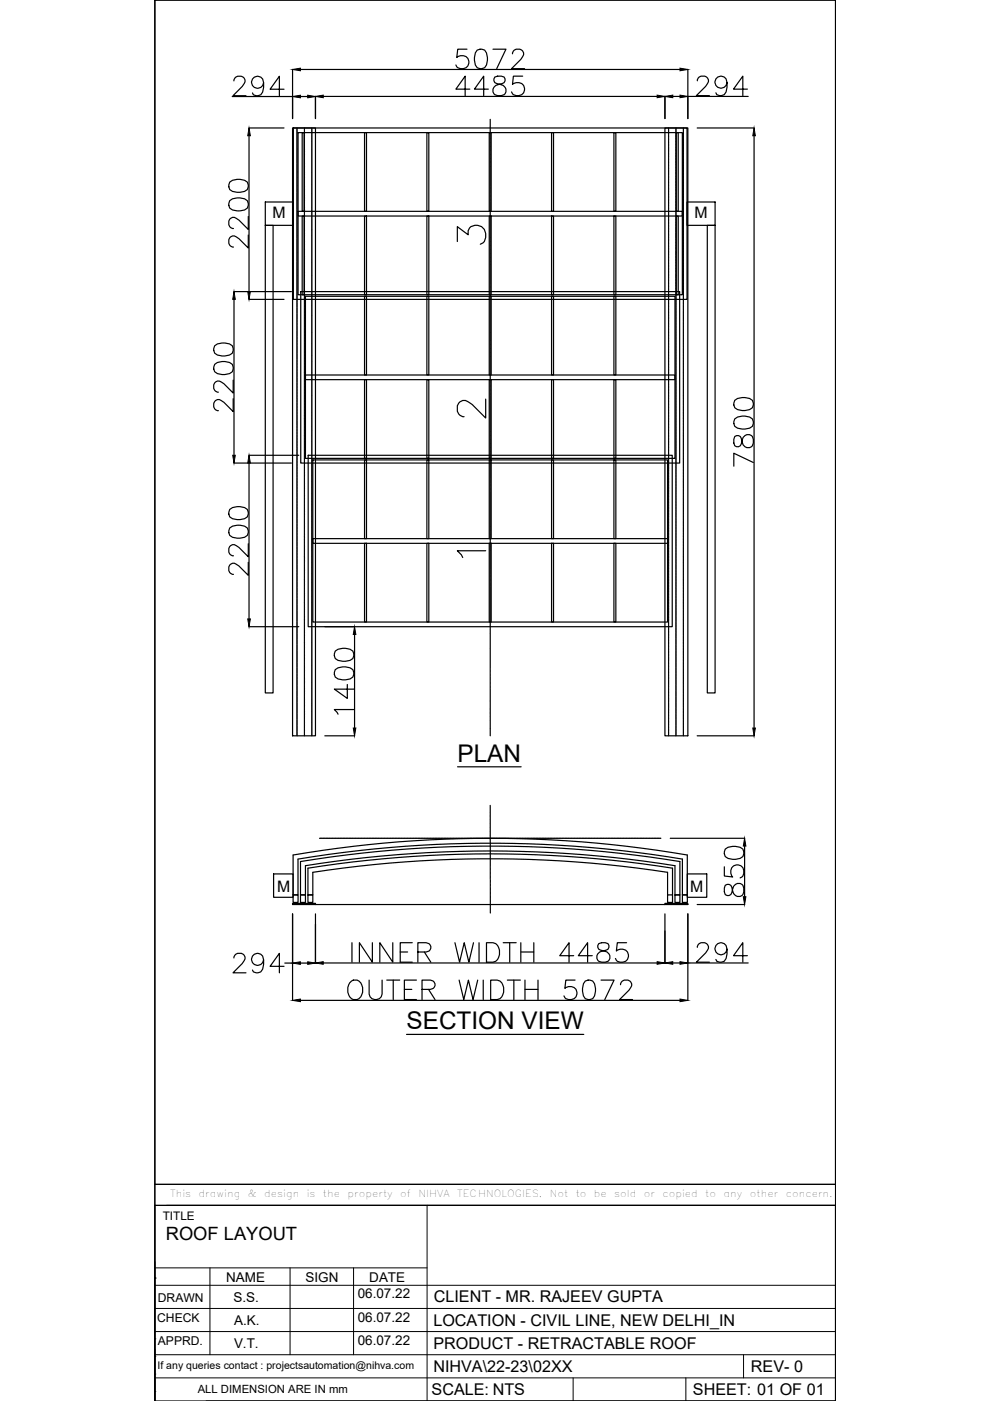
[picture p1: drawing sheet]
<svg xmlns="http://www.w3.org/2000/svg" width="210mm" height="297mm" viewBox="0 0 210 297" stroke-linecap="round" stroke-linejoin="round" font-family="sans-serif">
<!-- layer: 0 -->
<g fill="none" stroke="#000" stroke-width=".25">
<path d="M32.8 .1h.1M32.8 .1h144.4v251h-144.4zM32.8 .1v296.9M49.6 17.2a1.04 1.04 0 0 1 .8-1h.8a1 1 0 0 1 .6 1.5l-2.4 2.6h2.8M55.9 17.5a1.28 1.28 0 0 1-1.8 1.1 1.28 1.28 0 0 1-.5-2 1.28 1.28 0 0 1 2.1 .1 3.7 3.7 0 0 1-.4 3.4 1.21 1.21 0 0 1-1.8-.4M60.2 18.9h-2.9l1.9-2.7v4.1M62 14.7v10.4M63.7 14.7h80.5M99 10.4h-2l-.2 1.8a1.48 1.48 0 0 1 2.2-.1 1.48 1.48 0 0 1 0 2.1 1.48 1.48 0 0 1-2.2 0l-.1-.4M99.6 18.9h-2.9l1.9-2.8v4.2M101.2 10.6a1.35 1.35 0 0 1 1.9 .6 3.4 3.4 0 0 1-.3 3.2 1.34 1.34 0 0 1-2-.6 3.5 3.5 0 0 1 .4-3.2zM103.5 18.9h-2.9l2-2.8v4.2"/>
<path d="M104.5 10.4h2.8l-2 4.2M104.9 16.3a.84 .84 0 0 0 .4 1.4l.8 .2a1.19 1.19 0 0 1 1.2 1.1 1.19 1.19 0 0 1-1 1.3h-.8a1.18 1.18 0 0 1-1-1.3 1.18 1.18 0 0 1 1.2-1.1l.8-.2a.83 .83 0 0 0 .4-1.4l-.6-.2h-.8zM108.7 11.4a1.01 1.01 0 0 1 .7-1h.8a1 1 0 0 1 .6 1.6l-.4 .6-1.9 2h2.7M110.8 16.1h-2l-.1 1.8a1.46 1.46 0 0 1 2.2 0 1.46 1.46 0 0 1-.3 2.2 1.46 1.46 0 0 1-2.1-.6M145.8 14.7v10.4M147.8 17.1a1.01 1.01 0 0 1 .8-1h.8a1.01 1.01 0 0 1 .6 1.6l-.4 .6-2 2h2.8M154.1 17.5a1.28 1.28 0 0 1-1.7 1.1 1.28 1.28 0 0 1-.5-2 1.28 1.28 0 0 1 2 .1 3.7 3.7 0 0 1-.3 3.4 1.21 1.21 0 0 1-1.8-.4M158.5 18.9h-3l2-2.8v4.2M177.2 .1h.1M177.2 .1v296.9h-133.5M48.7 38.6a3.2 3.2 0 0 1 3.7 0 1.34 1.34 0 0 1-.5 2 3.5 3.5 0 0 1-3.2-.4l-.2-.6zM49.2 20.5h12.8"/>
<path d="M52.8 27.1h7.4M52.8 28.8v33M62 27.1h4.9v128.9h-4.9zM63.7 20.5h1.5M66.9 20.4v4.7M68.5 20.4h70.8M141 27.1h4.8v128.9h-4.8zM141 20.4v4.7M142.6 20.4h1.6M145.8 20.4h12.8M147.8 27.1h12.1M159.9 28.8v125.6"/>
<path d="M48.7 42.6a3.2 3.2 0 0 1 3.7 0 1.34 1.34 0 0 1-.5 1.9 3.4 3.4 0 0 1-3.2-.4l-.2-.6zM52.6 49.8v2.8l-1.9-2a1.29 1.29 0 0 0-1.8-.4l-.4 .6v.8a1.04 1.04 0 0 0 1 .8M52.6 45.9v2.7l-1.9-1.9a1.24 1.24 0 0 0-2-.2l-.2 .4v.8a1.01 1.01 0 0 0 1 .7M56.3 42.8h5.9v5h-5.9zM56.3 47.8h1.6v99.1h-1.6zM145.7 42.8h5.9v5h-5.9zM150 47.8h1.6v99.1h-1.6zM45.5 77.2a3.2 3.2 0 0 1 3.8 0 1.35 1.35 0 0 1-.6 2 3.4 3.4 0 0 1-3.2-.4l-.2-.6zM45.5 73.3a3.2 3.2 0 0 1 3.8 0 1.35 1.35 0 0 1-.6 2 3.4 3.4 0 0 1-3.2-.4l-.2-.6zM49.6 61.8h12.2M49.6 63.5v33M52.8 63.5h7.4"/>
<path d="M49.4 84.5v2.8l-1.9-2a1.28 1.28 0 0 0-1.8-.4l-.4 .6v.8a1.01 1.01 0 0 0 1 .8M49.4 80.6v2.7l-1.9-1.9a1.25 1.25 0 0 0-2-.2l-.2 .4v.8a1.03 1.03 0 0 0 1 .7M49.6 98.2h12.2M52.8 96.5h10.6M52.8 98.2v33M155.8 92.5l-.2 .6v.8l.2 .6a.83 .83 0 0 0 1.4-.4l.2-.8a1.19 1.19 0 0 1 1.1-1.2 1.19 1.19 0 0 1 1.2 1v.8a1.18 1.18 0 0 1-1.2 1.1 1.18 1.18 0 0 1-1.1-1.3l-.2-.8a.84 .84 0 0 0-1.4-.4zM155.8 88.8a3.2 3.2 0 0 1 3.7 0 1.33 1.33 0 0 1-.6 2 3.5 3.5 0 0 1-3.1-.4l-.2-.6zM155.8 84.9a3.2 3.2 0 0 1 3.7 0 1.33 1.33 0 0 1-.6 1.9 3.4 3.4 0 0 1-3.1-.3l-.2-.6zM159.7 98.1l-4.1-2v2.7M48.7 111.9a3.2 3.2 0 0 1 3.7 0 1.34 1.34 0 0 1-.5 2 3.4 3.4 0 0 1-3.2-.4l-.2-.6zM48.7 108a3.2 3.2 0 0 1 3.7 0 1.34 1.34 0 0 1-.5 2 3.5 3.5 0 0 1-3.2-.4l-.2-.6zM52.6 119.2v2.8l-1.9-2a1.24 1.24 0 0 0-2-.2l-.2 .4v.8a1.04 1.04 0 0 0 1 .8"/>
<path d="M52.6 115.3v2.7l-1.9-1.9a1.24 1.24 0 0 0-2-.2l-.2 .4v.8a1.01 1.01 0 0 0 1 .7M52.8 132.9h10.6M68.9 132.9h6.3M71.1 138a3.2 3.2 0 0 1 3.7 0 1.33 1.33 0 0 1-.6 2 3.5 3.5 0 0 1-3.1-.4l-.2-.6zM75.2 134.5v19.9M68.9 156h6.3M71.1 142a3.2 3.2 0 0 1 3.7 0 1.33 1.33 0 0 1-.6 2 3.4 3.4 0 0 1-3.1-.5l-.2-.5zM73.6 145.1v3l-2.7-2h4.1M75 150.4h-4.1l.8 1M147.8 156h12.1M97 162.6h13.5M142.1 177.7h15.8"/>
<path d="M157.9 179.4v10.7M58 185.3h4.1v4.9h-4.1zM62 191.5h4.9v.3h-4.9zM62 193.8v18.3M62.1 181.3a248 248 0 0 1 83.6 0v8.4h-1v-7.6a248 248 0 0 0-81.5 0v7.6h-1.1zM62.1 189.7h1.1v1.6h-1.1zM63.7 182.7a248.6 248.6 0 0 1 80.5 0v7h-1.1v-6.2a247.3 247.3 0 0 0-78.3 0v6.2h-1.1zM63.7 189.7h1.1v1.6h-1.1zM65.3 189.7h1v1.6h-1zM66.9 193.8v10.4M74.6 199.9v4.1M79 199.9v4.1l-2.8-4.1v4.1"/>
<path d="M83.3 199.9v4.1l-2.8-4.1v4.1M87.4 199.9h-2.5v4.1h2.5M96.5 199.9l.9 4.1 1-4.1 1 4.1 1-4.1M101.6 199.9v4.1M103.1 199.9h1.4a2.25 2.25 0 0 1 1 3.5l-.4 .4-.6 .2h-1.4zM106.7 199.9h2.7M108.1 199.9v4.1M110.4 199.9v4.1M113.2 199.9v4.1M132.9 199.9h-2l-.2 1.7a1.47 1.47 0 0 1 2.1 0 1.47 1.47 0 0 1 0 2.1 1.47 1.47 0 0 1-2.1-.1l-.2-.4M141 191.5h4.8v.3h-4.8zM141 193.8v10.4"/>
<path d="M141.5 189.7v-4.7a247.5 247.5 0 0 0-75.2 0v4.7h-1v-5.6a247.4 247.4 0 0 1 77.3 0v5.6M141.5 189.7h1.1v1.6h-1.1zM143.1 189.7h1.1v1.6h-1.1zM144.7 189.7h1v1.6h-1zM145.7 185.3h4.1v4.9h-4.1zM145.8 193.8v18.3M147.8 191.8h10.1M153.6 183.8v1.9l1.7 .2a1.46 1.46 0 0 1 0-2.2 1.46 1.46 0 0 1 2.2 .3 1.46 1.46 0 0 1-.6 2.1M153.8 187.7l-.2 .6v.8l.2 .6a.84 .84 0 0 0 1.4-.4 1.9 1.9 0 0 1 1.1-2 1.08 1.08 0 0 1 1.4 1v.8a1.18 1.18 0 0 1-1.3 1 1.18 1.18 0 0 1-1.1-1.2l-.1-.8a.85 .85 0 0 0-1.4-.4zM153.8 180a3.2 3.2 0 0 1 3.7 0 1.35 1.35 0 0 1-.6 2 3.4 3.4 0 0 1-3.1-.4l-.2-.6zM49.6 203.1a1.04 1.04 0 0 1 .8-1h.8a1 1 0 0 1 .6 1.6l-2.4 2.6h2.8M55.9 203.5a1.28 1.28 0 0 1-1.8 1.1 1.28 1.28 0 0 1-.5-2 1.28 1.28 0 0 1 2.1 .1 3.7 3.7 0 0 1-.4 3.4 1.21 1.21 0 0 1-1.8-.4"/>
<path d="M60.2 204.9h-2.9l1.9-2.8v4.2M60.4 204.2h1.6M63.7 204.2h1.5M63.7 212.1h80.5M68.5 204.2h70.8M74.1 208.4a1.41 1.41 0 0 1 1.4-.6 1.41 1.41 0 0 1 1.2 1 2.34 2.34 0 0 1-1 3.1 1.89 1.89 0 0 1-2-2.5zM78.3 207.8v3a1.39 1.39 0 0 0 1.3 1.1 1.39 1.39 0 0 0 1.4-1.1v-3M82 207.8h2.8M83.4 207.8v4.1M84.9 201.8h1.5M85.7 209.8h1.6M86.2 219.3h37.6"/>
<path d="M88.3 207.8h-2.6v4.1h2.6M88.6 201.8h1.8l.6-.2a.95 .95 0 0 0 0-1.5l-.6-.2h-1.8v4.1M89.5 209.8h1.7l.6-.2a.95 .95 0 0 0 0-1.6l-.6-.2h-1.7v4.1M90 201.8l1.3 2.2M90.9 209.8l1.3 2.1M97.3 207.8l1 4.1 1-4.1 1 4.1 1-4.1M102.5 207.8v4.1M104 207.8h1.4a2.27 2.27 0 0 1 1 3.5l-.4 .4-.6 .2h-1.4zM107.6 207.8h2.7M108.9 207.8v4.1M110.4 201.8h2.8M111.3 209.8h2.8"/>
<path d="M111.3 207.8v4.1M114.1 207.8v4.1M121.6 202.6h-2.9l1.9-2.7v4.1M121.9 207.8h-1.9l-.2 1.8a1.46 1.46 0 0 1 2.2-.1 1.46 1.46 0 0 1-.3 2.2 1.46 1.46 0 0 1-2.1-.6M124.1 208a1.34 1.34 0 0 1 2 .6 3.4 3.4 0 0 1-.4 3.1 1.35 1.35 0 0 1-2-.6 3.5 3.5 0 0 1 .4-3.1zM125.6 202.6h-3l2-2.7v4.1M126.9 200.1a.83 .83 0 0 0 .4 1.4 1.9 1.9 0 0 1 2 1.1 1.08 1.08 0 0 1-1 1.4h-.8a1.18 1.18 0 0 1-1-1.3 1.18 1.18 0 0 1 1.2-1.1l.8-.1a.84 .84 0 0 0 .4-1.4l-.6-.2h-.8zM127.4 207.8h2.8l-2 4.1M131.6 208.8a1.01 1.01 0 0 1 .8-1h.7a1.01 1.01 0 0 1 .6 1.6l-.4 .6-1.9 1.9h2.7M142.6 204.2h1.6M145.8 204.2h12.8M147.8 200.9a1.01 1.01 0 0 1 .8-1h.8a1.01 1.01 0 0 1 .6 1.6l-.4 .5-2 2h2.8"/>
<path d="M154.1 201.2a1.28 1.28 0 0 1-1.7 1.2 1.28 1.28 0 0 1-.5-2.1 1.28 1.28 0 0 1 2 .2 3.7 3.7 0 0 1-.3 3.3 1.23 1.23 0 0 1-1.8-.4M158.5 202.6h-3l2-2.7v4.1M177.2 221.6h.1M32.8 255.6h144.4v41.4h-144.4zM177.2 248.6h.1M32.8 271h.1M177.2 262.4h.1M177.2 289.4h.1"/>
</g>
<g fill="none" stroke="#000" stroke-width=".21">
<path d="M32.8 251.1h144.4v4.5h-144.4zM32.8 255.6v41.4M35.3 255.6h141.9M90.6 255.6v41.4M32.8 271h.1M32.8 277.4h144.4M32.8 272.5h144.4M32.8 268.8h57.8M44.5 268.8v18.4M61.5 268.8v18.4M75 268.8v18.4M32.8 295.1h.1"/>
<path d="M32.8 291.3h.1M32.8 287.6h.1M32.8 283.9h.1M32.8 287.2h144.4M32.8 282.3h144.4M32.8 292.1h144.4M121.5 292.1v4.9M145.4 292.1v4.9M157.6 287.2v4.9"/>
</g>
<!-- layer: border -->
<path d="M63 27.1v128.9M64.5 27.1v128.9M66.1 27.1v128.9M141.8 27.1v128.9M143.3 27.1v128.9M144.9 27.1v128.9" fill="none" stroke="#000" stroke-width=".25"/>
<!-- layer: 0 -->
<g fill="#000" stroke="#000" stroke-width=".21">
<path d="M62 14.7l1.7-.2v.5zM144.2 14.5l1.6 .2-1.6 .3zM52.8 27.1l.3 1.7h-.6zM62 20.5l1.7-.3v.5zM65.2 20.2l1.7 .3-1.7 .2zM66.9 20.4l1.6-.2v.5zM139.3 20.2l1.7 .2-1.7 .3zM141 20.4l1.6-.2v.5zM144.2 20.2l1.6 .2-1.6 .3zM159.9 27.1l.3 1.7h-.6zM49.6 61.8l.3 1.7h-.6zM52.5 61.8h.6l-.3 1.7z"/>
<path d="M49.3 96.5h.6l-.3 1.7zM52.8 96.5l.3 1.7h-.6zM52.5 131.2h.6l-.3 1.7zM75.2 132.9l.2 1.6h-.5zM74.9 154.4h.5l-.2 1.6zM159.6 154.4h.6l-.3 1.6zM157.9 177.7l.2 1.7h-.5zM157.6 190.1h.5l-.2 1.7zM62 204.2l1.7-.3v.6zM62 212.1l1.7-.3v.6zM65.2 203.9l1.7 .3-1.7 .3zM66.9 204.2l1.6-.3v.5z"/>
<path d="M139.3 203.9l1.7 .3-1.7 .2zM141 204.2l1.6-.3v.5zM144.2 211.8l1.6 .3-1.6 .3zM144.2 203.9l1.6 .3-1.6 .2z"/>
</g>
<!-- layer: OSY -->
<g fill="none" stroke="#000" stroke-width=".25">
<path d="M103.9 25.3v.6M103.9 26v.1M103.9 26.2v.5M103.9 26.8v.1M103.9 27v.5M103.9 27.7v.1M103.9 27.9v.5M103.9 28.5v.1M103.9 28.7v.5M103.9 29.3v.1M103.9 29.5v.6M103.9 30.2v.1"/>
<path d="M103.9 30.4v.5M103.9 31v.1M103.9 31.2v.5M103.9 31.8v.1M103.9 32.1v.5M103.9 32.7v.1M103.9 32.9v.5M103.9 33.5v.1M103.9 33.7v.6M103.9 34.4v.1M103.9 34.6v.5M103.9 35.2v.1"/>
<path d="M103.9 35.4v.5M103.9 36v.1M103.9 36.3v.5M103.9 36.9v.1M103.9 37.1v.5M103.9 37.7v.1M103.9 37.9v.6M103.9 38.6v.1M103.9 38.8v.5M103.9 39.4v.1M103.9 39.6v.5M103.9 40.2v.2"/>
<path d="M103.9 40.4v.6M103.9 41.1v.1M103.9 41.3v.5M103.9 41.9v.1M103.9 42.1v.6M103.9 42.8v.1M103.9 43v.5M103.9 43.6v.1M103.9 43.8v.5M103.9 55.6v.5M103.9 56.2v.1M103.9 56.4v.5"/>
<path d="M103.9 57v.1M103.9 57.2v.6M103.9 57.9v.1M103.9 58.1v.5M103.9 58.7v.1M103.9 58.9v.5M103.9 59.5v.2M103.9 59.8v.5M103.9 60.4v.1M103.9 60.6v.5M103.9 61.2v.1M103.9 61.4v.6"/>
<path d="M103.9 62.1v.1M103.9 62.3v.5M103.9 62.9v.1M103.9 63.1v.5M103.9 63.7v.1M103.9 64v.5M103.9 64.6v.1M103.9 64.8v.5M103.9 65.4v.1M103.9 65.6v.6M103.9 66.3v.1M103.9 66.5v.5"/>
<path d="M103.9 67.1v.1M103.9 67.3v.5M103.9 67.9v.1M103.9 68.2v.5M103.9 68.8v.1M103.9 69v.5M103.9 69.6v.1M103.9 69.8v.6M103.9 70.5v.1M103.9 70.7v.5M103.9 71.3v.1M103.9 71.5v.5"/>
<path d="M103.9 72.1v.1M103.9 72.3v.6M103.9 73v.1M103.9 73.2v.5M103.9 73.8v.1M103.9 74v.5M103.9 74.7v.1M103.9 74.9v.5M103.9 75.5v.1M103.9 75.7v.5M103.9 76.3v.1M103.9 76.5v.6"/>
<path d="M103.9 77.2v.1M103.9 77.4v.5M103.9 78v.1M103.9 78.2v.5M103.9 78.9v.1M103.9 79.1v.5M103.9 79.7v.1M103.9 79.9v.5M103.9 80.5v.1M103.9 80.7v.6M103.9 92.5v.5M103.9 93.1v.1"/>
<path d="M103.9 93.3v.5M103.9 94v.1M103.9 94.2v.5M103.9 94.8v.1M103.9 95v.5M103.9 95.6v.1M103.9 95.8v.6M103.9 96.5v.1M103.9 96.7v.5M103.9 97.3v.1M103.9 97.5v.6M103.9 98.2v.1"/>
<path d="M103.9 98.4v.5M103.9 99v.1M103.9 99.2v.5M103.9 99.8v.1M103.9 100v.6M103.9 100.7v.1M103.9 100.9v.5M103.9 101.5v.1M103.9 101.7v.6M103.9 102.3v.2M103.9 102.6v.5M103.9 103.2v.1"/>
<path d="M103.9 103.4v.5M103.9 104v.1M103.9 104.2v.6M103.9 104.9v.1M103.9 105.1v.5M103.9 105.7v.1M103.9 105.9v.5M103.9 106.5v.2M103.9 106.8v.5M103.9 107.4v.1M103.9 107.6v.5M103.9 108.2v.1"/>
<path d="M103.9 108.4v.6M103.9 109.1v.1M103.9 109.3v.5M103.9 109.9v.1M103.9 110.1v.5M103.9 110.8h.1M103.9 111v.5M103.9 111.6v.1M103.9 111.8v.5M103.9 112.4v.1M103.9 112.6v.6M103.9 113.3v.1"/>
<path d="M103.9 113.5v.5M103.9 114.1v.1M103.9 114.3v.5M103.9 121v.6M103.9 121.7v.1M103.9 121.9v.5M103.9 122.5v.1M103.9 122.7v.5M103.9 123.3v.1M103.9 123.5v.6M103.9 124.2v.1M103.9 124.4v.5"/>
<path d="M103.9 125v.1M103.9 125.2v.5M103.9 125.9v.1M103.9 126.1v.5M103.9 126.7v.1M103.9 126.9v.5M103.9 127.5v.1M103.9 127.7v.6M103.9 128.4v.1M103.9 128.6v.5M103.9 129.2v.1M103.9 129.4v.5"/>
<path d="M103.9 130.1v.1M103.9 130.3v.5M103.9 130.9v.1M103.9 131.1v.5M103.9 131.7v.1M103.9 131.9v.6M103.9 132.6v.1M103.9 132.8v.5M103.9 133.4v.1M103.9 133.6v.5M103.9 134.2v.2M103.9 134.5v.5"/>
<path d="M103.9 135.1v.1M103.9 135.3v.5M103.9 135.9v.1M103.9 136.1v.6M103.9 136.8v.1M103.9 137v.5M103.9 137.6v.1M103.9 137.8v.5M103.9 138.4v.2M103.9 138.7v.5M103.9 139.3v.1M103.9 139.5v.5"/>
<path d="M103.9 140.1v.1M103.9 140.3v.6M103.9 141v.1M103.9 141.2v.5M103.9 141.8v.1M103.9 142v.5M103.9 142.6v.1M103.9 142.9v.5M103.9 143.5v.1M103.9 143.7v.5M103.9 144.3v.1M103.9 144.5v.6"/>
<path d="M103.9 145.2v.1M103.9 145.4v.5M103.9 146v.1M103.9 146.2v.5M103.9 146.8v.1M103.9 147.1v.5M103.9 147.7v.1M103.9 147.9v.5M103.9 148.5v.1M103.9 148.7v.6M103.9 149.4v.1M103.9 149.6v.5"/>
<path d="M103.9 150.2v.1M103.9 150.4v.5M103.9 151v.1M103.9 151.2v.6M103.9 151.9v.1M103.9 152.1v.5M103.9 152.7v.1M103.9 152.9v.5M103.9 153.6v.1M103.9 153.8v.5M103.9 154.4v.1M103.9 154.6v.5"/>
<path d="M103.9 155.2v.1M103.9 155.4v.6M103.9 170.8v.3M103.9 171.2v.1M103.9 171.4v.5M103.9 172v.2M103.9 172.3v.5M103.9 172.9v.1M103.9 173.1v.5M103.9 173.7v.1M103.9 173.9v.6M103.9 174.6v.1"/>
<path d="M103.9 174.8v.5M103.9 175.4v.1M103.9 175.6v.5M103.9 176.2v.1M103.9 176.5v.5M103.9 177.1v.1M103.9 177.3v.5M103.9 177.9v.1M103.9 178.1v.6M103.9 178.8v.1M103.9 179v.5M103.9 179.6v.1"/>
<path d="M103.9 179.8v.5M103.9 180.4v.1M103.9 180.7v.5M103.9 181.3v.1M103.9 181.5v.5M103.9 182.1v.1M103.9 182.3v.6M103.9 183v.1M103.9 183.2v.5M103.9 183.8v.1M103.9 184v.5M103.9 184.6v.1"/>
<path d="M103.9 184.8v.6M103.9 185.5v.1M103.9 185.7v.5M103.9 186.3l.1 .1M104 186.5v.5M104 187.2v.1M104 187.4v.5M104 188v.1M104 188.2v.5M104 188.8v.1M104 189v.6M104 189.7v.1"/>
<path d="M104 189.9v.5M104 190.5v.1M104 190.7v.5M104 191.4v.1M104 191.6v.5M104 192.2v.1M104 192.4v.5M104 193v.1M104 193.2v.4"/>
</g>
<!-- layer: FASTNERS -->
<path d="M66.9 191.8h74.1" fill="none" stroke="#000" stroke-width=".25"/>
<!-- layer: HIDDEN -->
<path d="M67.7 177.7h72.4" fill="none" stroke="#000" stroke-width=".25"/>
<!-- layer: Segment support -->
<path d="M62.2 27.1h83.5v36.4h-83.5zM63.2 28.1h81.5v34.4h-81.5zM63.2 44.8h81.5v1h-81.5zM63.8 61.8h80.3v36.4h-80.3zM64.8 62.8h78.3v34.4h-78.3zM64.8 79.5h78.3v1h-78.3zM65.3 96.5h77.2v36.4h-77.2zM66.3 97.5h75.2v34.4h-75.2zM66.3 114.2h75.2v1h-75.2z" fill="none" stroke="#000" stroke-width=".25"/>
<!-- layer: Bas -->
<g fill="none" stroke="#000" stroke-width=".25">
<path d="M64.1 28.1h.4v16.7h-.4zM77.3 28.1h.4v16.7h-.4zM90.5 28.1h.4v16.7h-.4zM103.7 28.1h.4v16.7h-.4zM116.9 28.1h.5v16.7h-.5zM130.2 28.1h.4v16.7h-.4zM143.4 28.1h.4v16.7h-.4zM64.1 45.8h.4v16.7h-.4zM77.3 45.8h.4v16.7h-.4zM90.5 45.8h.4v16.7h-.4zM103.7 45.8h.4v16.7h-.4zM116.9 45.8h.5v16.7h-.5z"/>
<path d="M130.2 45.8h.4v16.7h-.4zM143.4 45.8h.4v16.7h-.4zM77.3 62.8h.4v16.7h-.4zM90.5 62.8h.4v16.7h-.4zM103.7 62.8h.4v16.7h-.4zM116.9 62.8h.5v16.7h-.5zM130.2 62.8h.4v16.7h-.4zM77.3 80.5h.4v16.7h-.4zM77.3 97.5h.4v16.7h-.4zM90.5 80.5h.4v16.7h-.4zM90.5 97.5h.4v16.7h-.4zM103.7 80.5h.4v16.7h-.4z"/>
<path d="M103.7 97.5h.4v16.7h-.4zM116.9 80.5h.5v16.7h-.5zM116.9 97.5h.5v16.7h-.5zM130.2 80.5h.4v16.7h-.4zM130.2 97.5h.4v16.7h-.4zM77.3 115.2h.4v16.7h-.4zM90.5 115.2h.4v16.7h-.4zM103.7 115.2h.4v16.7h-.4zM116.9 115.2h.5v16.7h-.5zM130.2 115.2h.4v16.7h-.4z"/>
</g>
<text font-size="7.9" x="95.6" y="90">2</text>
<text font-size="7.5" x="95.6" y="52.9">3</text>
<g font-size="5.2">
<text x="97" y="161.5">PLAN</text>
<text x="86.2" y="218.2">SECTION VIEW</text>
</g>
<text font-size="4.4" x="95.6" y="119.6">1</text>
<text font-size="3.9" x="35.1" y="262.8">ROOF LAYOUT</text>
<g font-size="3.4">
<text x="57.8" y="46.1">M</text>
<text x="147.3" y="46.1">M</text>
<text x="58.8" y="189.1">M</text>
<text x="146.3" y="189.1">M</text>
<text x="91.9" y="281.1">LOCATION - CIVIL LINE, NEW DELHI_IN</text>
<text x="92" y="276.1">CLIENT - MR. RAJEEV GUPTA</text>
<text x="91.9" y="286">PRODUCT - RETRACTABLE ROOF</text>
<text x="91.9" y="290.9">NIHVA\22-23\02XX</text>
<text x="159.2" y="290.8">REV- 0</text>
<text x="91.5" y="295.8">SCALE: NTS</text>
<text x="146.9" y="295.8">SHEET: 01 OF 01</text>
</g>
<g font-size="2.9">
<text x="48" y="271.8">NAME</text>
<text x="64.8" y="271.8">SIGN</text>
<text x="75.9" y="275.3">06.07.22</text>
<text x="78.3" y="271.8">DATE</text>
<text x="49.5" y="276">S.S.</text>
<text x="49.6" y="280.9">A.K.</text>
<text x="75.9" y="280.2">06.07.22</text>
<text x="49.6" y="285.8">V.T.</text>
<text x="75.9" y="285.1">06.07.22</text>
</g>
<g font-size="2.6">
<text x="33.3" y="280.3">CHECK</text>
<text x="33.5" y="276">DRAWN</text>
<text x="33.5" y="285.2">APPRD.</text>
</g>
<text font-size="2.5" x="34.5" y="258.7">TITLE</text>
<text font-size="2.4" x="41.9" y="295.4">ALL DIMENSION ARE IN mm</text>
<text font-size="2.2" x="33.4" y="290.3">If any queries contact : projectsautomation@nihva.com</text>
<g font-size="2.1">
<text x="36.1" y="253.9">This</text>
<text x="42.1" y="253.9">drawing</text>
<text x="52.5" y="253.9">&amp;</text>
<text x="56" y="253.9">design</text>
<text x="65" y="253.9">is</text>
<text x="68.5" y="253.9">the</text>
<text x="73.7" y="253.9">property</text>
<text x="84.9" y="253.9">of</text>
<text x="88.7" y="253.9">NIHVA</text>
<text x="96.9" y="253.9">TECHNOLOGIES.</text>
<text x="116.6" y="253.9">Not</text>
<text x="122.1" y="253.9">to</text>
<text x="125.9" y="253.9">be</text>
<text x="130.2" y="253.9">sold</text>
<text x="136.5" y="253.9">or</text>
<text x="140.5" y="253.9">copied</text>
<text x="149.5" y="253.9">to</text>
<text x="153.4" y="253.9">any</text>
<text x="159" y="253.9">other</text>
<text x="166.6" y="253.9">concern.</text>
</g>
<g font-size="1.4">
<text x="177.2" y="249.7">SP1</text>
<text x="177.2" y="290.5">SP16</text>
</g>
</svg>
